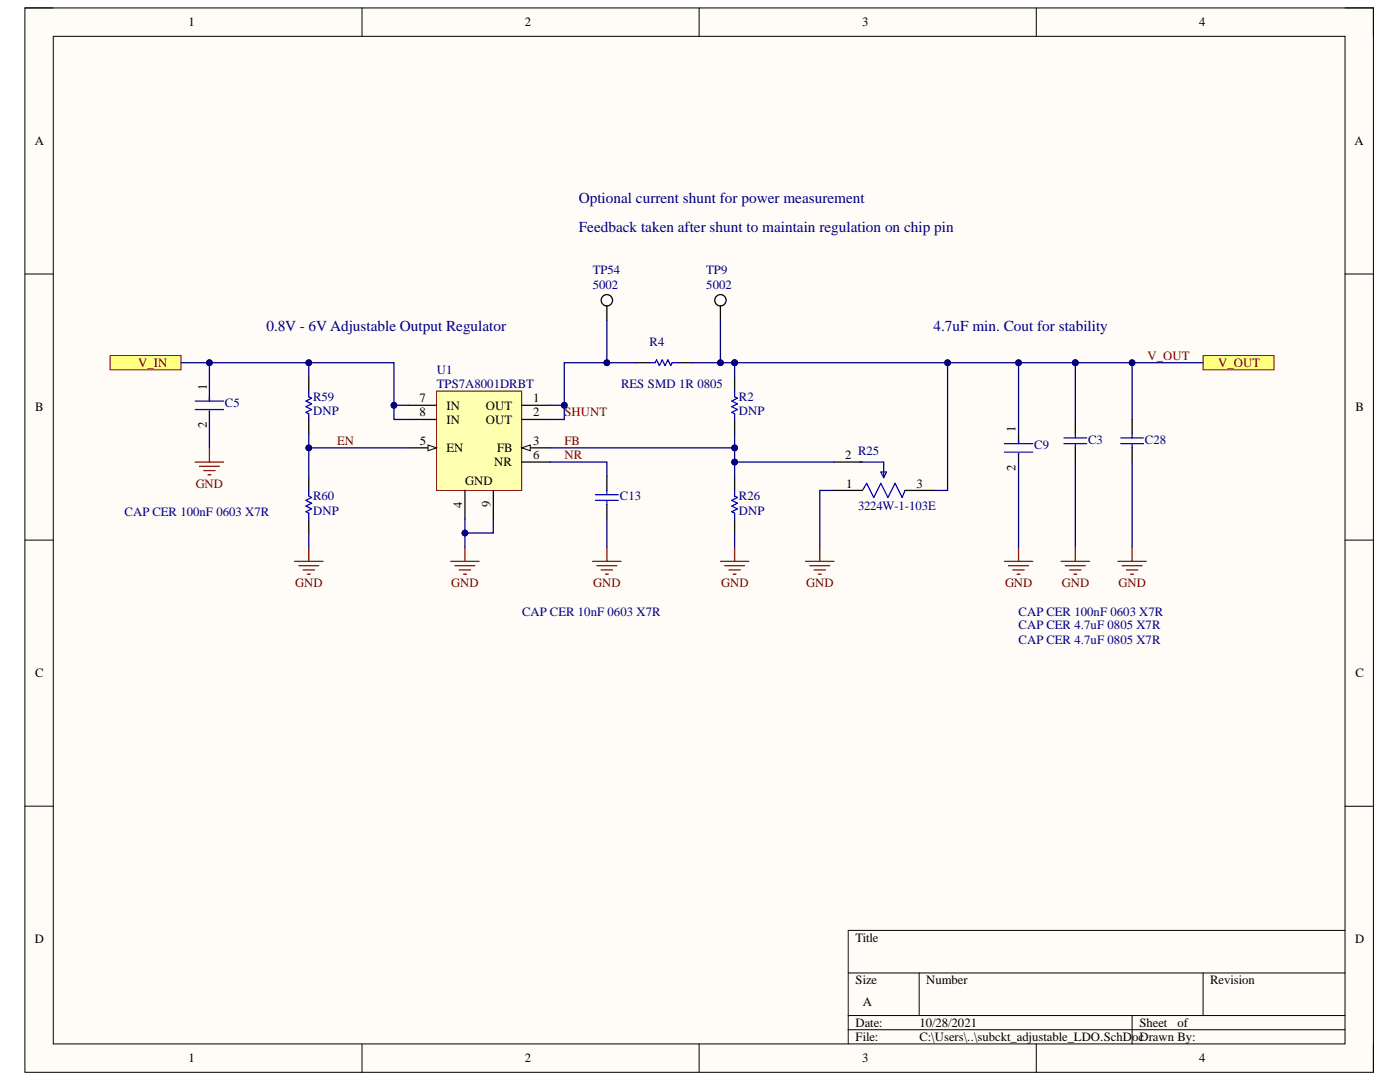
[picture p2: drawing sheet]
<svg xmlns="http://www.w3.org/2000/svg" width="279mm" height="216mm" viewBox="0 0 279 216" stroke-linecap="round" stroke-linejoin="round" font-family="sans-serif">
<path d="M5 1.6h269.1v212.4h-269.1z" fill-rule="evenodd" fill="#fffcf8"/>
<path d="M5 1.6h269.1v212.4h-269.1z" fill="none" stroke="#000" stroke-width=".2"/>
<path d="M10.6 7.2h257.8v201.1h-257.8z" fill-rule="evenodd" fill="#fffcf8"/>
<g fill="none" stroke="#000" stroke-width=".2">
<path d="M5 1.6h5.6M10.6 7.2h257.8v201.1h-257.8zM72.2 1.6v5.6M139.5 1.6v5.6M206.8 1.6v5.6M268.4 1.6h5.7v5.6M5 54.7h5.6M268.4 54.7h5.7M5 107.8h5.6M268.4 107.8h5.7M5 160.9h5.6M268.4 160.9h5.7"/>
<path d="M169.3 194.1h99.1M183.4 194.1v8.5M240.1 194.1v8.5M268.4 185.6h-99.1v22.7M72.2 208.3v5.7M139.5 208.3v5.7M169.3 202.6h99.1M169.3 205.5h99.1M206.8 208.3v5.7M225.9 202.6v5.7M274.1 208.3v5.7"/>
</g>
<path d="M87.1 78h17v19.9h-17z" fill-rule="evenodd" fill="#ffffb0"/>
<path d="M87.1 78h17v19.9h-17z" fill="none" stroke="#800000" stroke-width=".2"/>
<path d="M104.1 80.9h5.7M104.1 83.7h5.7M104.1 89.4h5.7" fill="none" stroke="#000" stroke-width=".25"/>
<path d="M104.1 89.4l1.7-.6v1.1z" fill="#f8fcff"/>
<path d="M104.1 89.4l1.7-.6v1.1z" fill="none" stroke="#000" stroke-width=".2"/>
<path d="M81.5 89.4h5.6M92.8 97.9v5.6" fill="none" stroke="#000" stroke-width=".25"/>
<path d="M85.4 88.8l1.7 .6-1.7 .5z" fill="#f8fcff"/>
<path d="M85.4 88.8l1.7 .6-1.7 .5z" fill="none" stroke="#000" stroke-width=".2"/>
<g fill="none" stroke="#000" stroke-width=".25">
<path d="M61.6 75.2v2.8M146.6 75.2v2.8M61.6 83.7v2.8M61.6 95v2.9M81.5 80.9h5.6M81.5 83.7h5.6M98.4 97.9v5.6M104.1 92.2h5.7M121.1 95v2.9M146.6 83.7v2.8M146.6 95v2.9M203.3 86.5v2"/>
<path d="M203.3 90.5v1.7M61.6 103.5v2.9M121.1 100.7v2.8M146.6 103.5v2.9"/>
</g>
<g fill="none" stroke="#800000" stroke-width=".25">
<path d="M58.8 112h5.7M59.6 112.9h4M60.5 113.7h2.3M61.3 114.6h.6M61.6 109.2v2.8M90 112h5.6M90.8 112.9h4M91.7 113.7h2.2M92.5 114.6h.6M92.8 109.2v2.8M118.3 112h5.6M119.1 112.9h4"/>
<path d="M120 113.7h2.2M120.8 114.6h.6M121.1 109.2v2.8M143.8 112h5.6M144.6 112.9h4M145.5 113.7h2.2M146.3 114.6h.6M146.6 109.2v2.8M160.8 112h5.6M161.6 112.9h4M162.5 113.7h2.2M163.3 114.6h.6"/>
<path d="M163.6 109.2v2.8"/>
</g>
<path d="M61.6 78v1.2l.6 .3-1.1 .5 1.1 .6-1.1 .6 1.1 .5-1.1 .6 .5 .3v1.1M146.6 78v1.2l.6 .3-1.2 .5 1.2 .6-1.2 .6 1.2 .5-1.2 .6 .6 .3v1.1M61.6 97.9v1.1l.6 .3-1.1 .5 1.1 .6-1.1 .6 1.1 .5-1.1 .6 .5 .3v1.1M118.9 99.8h4.5M118.9 98.7h4.5M121.1 97.9v.8M121.1 99.8v.9M146.6 97.9v1.1l.6 .3-1.2 .5 1.2 .6-1.2 .6 1.2 .5-1.2 .6 .6 .3v1.1M200.4 88.5h5.7M200.4 90.2h5.7M203.3 87.7v.8M203.3 90.5v.3" fill="none" stroke="#00f" stroke-width=".25"/>
<path d="M22 71h14.1v2.8h-14.1z" fill-rule="evenodd" fill="#ffff80"/>
<path d="M22 71h14.1v2.8h-14.1z" fill="none" stroke="#800000" stroke-width=".2"/>
<path d="M240.1 71h14.2v2.8h-14.2z" fill-rule="evenodd" fill="#ffff80"/>
<path d="M240.1 71h14.2v2.8h-14.2z" fill="none" stroke="#800000" stroke-width=".2"/>
<g fill="none" stroke="#800000" stroke-width=".25">
<path d="M39 92.2h5.6M39.8 93h4M40.7 93.9h2.2M41.5 94.7h.6M41.8 89.4v2.8M200.4 112h5.7M201.3 112.9h4M202.1 113.7h2.3M203 114.6h.5M203.3 109.2v2.8M211.8 112h5.6M212.6 112.9h4"/>
<path d="M213.5 113.7h2.2M214.3 114.6h.6M214.6 109.2v2.8"/>
</g>
<path d="M41.8 78v2M41.8 82v1.7M214.6 83.7v2.8M214.6 89.4v2.8" fill="none" stroke="#000" stroke-width=".25"/>
<path d="M41.8 79.2v.8M39 80h5.6M39 81.7h5.6M41.8 82v.3M212.3 88.5h4.6M212.3 87.4h4.6M214.6 86.5v.9M214.6 88.5v.9" fill="none" stroke="#00f" stroke-width=".25"/>
<circle cx="143.8" cy="59.9" r="1.13" fill="#fff"/>
<g fill="none" stroke="#000" stroke-width=".25">
<path d="M126.8 72.4h2.8M135.3 72.4h2.8M143.8 61v2.9"/>
<circle cx="143.8" cy="59.9" r="1.13"/>
</g>
<path d="M129.6 72.4h1.1l.3-.6 .6 1.1 .6-1.1 .5 1.1 .6-1.1 .6 1.1 .2-.5h1.2" fill="none" stroke="#00f" stroke-width=".25"/>
<circle cx="121.1" cy="59.9" r="1.13" fill="#fff"/>
<g fill="none" stroke="#000" stroke-width=".25">
<path d="M121.1 61v2.9M166.4 97.9h5.7M166.4 92.2h5.7M180.6 97.9h5.7M225.9 83.7v2.8M225.9 89.4v2.8"/>
<circle cx="121.1" cy="59.9" r="1.13"/>
</g>
<path d="M171.5 92.2h4.9v3.1M172.1 97.9l.9-1.5 1.4 2.9 1.4-2.9 1.4 2.9 1.4-2.9 1.4 2.9 .6-1.4M175.8 94.2h1.1l-.5 1.1zM223.7 88.5h4.5M223.7 87.4h4.5M225.9 86.5v.9M225.9 88.5v.9" fill="none" stroke="#00f" stroke-width=".25"/>
<path d="M223.1 112h5.7M223.9 112.9h4M224.8 113.7h2.3M225.7 114.6h.5M225.9 109.2v2.8" fill="none" stroke="#800000" stroke-width=".25"/>
<path d="M36.1 72.4h42.5v8.5M214.6 92.2v17" fill="none" stroke="#000080" stroke-width=".25"/>
<circle cx="78.6" cy="80.9" r=".57" fill="#000080"/>
<circle cx="78.6" cy="80.9" r=".57" fill="none" stroke="#000080" stroke-width=".2"/>
<circle cx="61.6" cy="72.4" r=".57" fill="#000080"/>
<circle cx="61.6" cy="72.4" r=".57" fill="none" stroke="#000080" stroke-width=".2"/>
<circle cx="41.8" cy="72.4" r=".57" fill="#000080"/>
<circle cx="41.8" cy="72.4" r=".57" fill="none" stroke="#000080" stroke-width=".2"/>
<path d="M61.6 89.4h19.9" fill="none" stroke="#000080" stroke-width=".25"/>
<circle cx="61.6" cy="89.4" r=".57" fill="#000080"/>
<circle cx="61.6" cy="89.4" r=".57" fill="none" stroke="#000080" stroke-width=".2"/>
<path d="M81.5 80.9h-2.9v2.8h2.9" fill="none" stroke="#000080" stroke-width=".25"/>
<circle cx="78.6" cy="80.9" r=".57" fill="#000080"/>
<circle cx="78.6" cy="80.9" r=".57" fill="none" stroke="#000080" stroke-width=".2"/>
<path d="M98.4 103.5v2.9h-5.6" fill="none" stroke="#000080" stroke-width=".25"/>
<circle cx="92.8" cy="106.4" r=".57" fill="#000080"/>
<circle cx="92.8" cy="106.4" r=".57" fill="none" stroke="#000080" stroke-width=".2"/>
<path d="M109.8 92.2h11.3v2.8M109.8 89.4h36.8" fill="none" stroke="#000080" stroke-width=".25"/>
<circle cx="146.6" cy="89.4" r=".57" fill="#000080"/>
<circle cx="146.6" cy="89.4" r=".57" fill="none" stroke="#000080" stroke-width=".2"/>
<path d="M126.8 72.4h-14.2v11.3h-2.8" fill="none" stroke="#000080" stroke-width=".25"/>
<circle cx="112.6" cy="80.9" r=".57" fill="#000080"/>
<circle cx="112.6" cy="80.9" r=".57" fill="none" stroke="#000080" stroke-width=".2"/>
<circle cx="121.1" cy="72.4" r=".57" fill="#000080"/>
<circle cx="121.1" cy="72.4" r=".57" fill="none" stroke="#000080" stroke-width=".2"/>
<path d="M109.8 80.9h2.8" fill="none" stroke="#000080" stroke-width=".25"/>
<circle cx="112.6" cy="80.9" r=".57" fill="#000080"/>
<circle cx="112.6" cy="80.9" r=".57" fill="none" stroke="#000080" stroke-width=".2"/>
<path d="M41.8 72.4v5.6M41.8 83.7v5.7" fill="none" stroke="#000080" stroke-width=".25"/>
<circle cx="41.8" cy="72.4" r=".57" fill="#000080"/>
<circle cx="41.8" cy="72.4" r=".57" fill="none" stroke="#000080" stroke-width=".2"/>
<path d="M61.6 86.5v8.5M61.6 106.4v2.8" fill="none" stroke="#000080" stroke-width=".25"/>
<circle cx="61.6" cy="89.4" r=".57" fill="#000080"/>
<circle cx="61.6" cy="89.4" r=".57" fill="none" stroke="#000080" stroke-width=".2"/>
<path d="M61.6 72.4v2.8" fill="none" stroke="#000080" stroke-width=".25"/>
<circle cx="61.6" cy="72.4" r=".57" fill="#000080"/>
<circle cx="61.6" cy="72.4" r=".57" fill="none" stroke="#000080" stroke-width=".2"/>
<path d="M92.8 103.5v5.7" fill="none" stroke="#000080" stroke-width=".25"/>
<circle cx="92.8" cy="106.4" r=".57" fill="#000080"/>
<circle cx="92.8" cy="106.4" r=".57" fill="none" stroke="#000080" stroke-width=".2"/>
<path d="M121.1 63.9v8.5M121.1 103.5v5.7" fill="none" stroke="#000080" stroke-width=".25"/>
<circle cx="121.1" cy="72.4" r=".57" fill="#000080"/>
<circle cx="121.1" cy="72.4" r=".57" fill="none" stroke="#000080" stroke-width=".2"/>
<path d="M143.8 63.9v8.5" fill="none" stroke="#000080" stroke-width=".25"/>
<circle cx="143.8" cy="72.4" r=".57" fill="#000080"/>
<circle cx="143.8" cy="72.4" r=".57" fill="none" stroke="#000080" stroke-width=".2"/>
<path d="M146.6 72.4v2.8M146.6 106.4v2.8" fill="none" stroke="#000080" stroke-width=".25"/>
<circle cx="146.6" cy="72.4" r=".57" fill="#000080"/>
<circle cx="146.6" cy="72.4" r=".57" fill="none" stroke="#000080" stroke-width=".2"/>
<path d="M214.6 72.4v11.3M203.3 92.2v17" fill="none" stroke="#000080" stroke-width=".25"/>
<circle cx="214.6" cy="72.4" r=".57" fill="#000080"/>
<circle cx="214.6" cy="72.4" r=".57" fill="none" stroke="#000080" stroke-width=".2"/>
<path d="M225.9 72.4v11.3M225.9 92.2v17" fill="none" stroke="#000080" stroke-width=".25"/>
<circle cx="225.9" cy="72.4" r=".57" fill="#000080"/>
<circle cx="225.9" cy="72.4" r=".57" fill="none" stroke="#000080" stroke-width=".2"/>
<path d="M214.6 72.4h25.5" fill="none" stroke="#000080" stroke-width=".25"/>
<circle cx="214.6" cy="72.4" r=".57" fill="#000080"/>
<circle cx="214.6" cy="72.4" r=".57" fill="none" stroke="#000080" stroke-width=".2"/>
<circle cx="225.9" cy="72.4" r=".57" fill="#000080"/>
<circle cx="225.9" cy="72.4" r=".57" fill="none" stroke="#000080" stroke-width=".2"/>
<path d="M203.3 72.4v14.1" fill="none" stroke="#000080" stroke-width=".25"/>
<circle cx="203.3" cy="72.4" r=".57" fill="#000080"/>
<circle cx="203.3" cy="72.4" r=".57" fill="none" stroke="#000080" stroke-width=".2"/>
<path d="M138.1 72.4h8.5" fill="none" stroke="#000080" stroke-width=".25"/>
<circle cx="143.8" cy="72.4" r=".57" fill="#000080"/>
<circle cx="143.8" cy="72.4" r=".57" fill="none" stroke="#000080" stroke-width=".2"/>
<circle cx="146.6" cy="72.4" r=".57" fill="#000080"/>
<circle cx="146.6" cy="72.4" r=".57" fill="none" stroke="#000080" stroke-width=".2"/>
<path d="M146.6 86.5v8.5" fill="none" stroke="#000080" stroke-width=".25"/>
<circle cx="146.6" cy="92.2" r=".57" fill="#000080"/>
<circle cx="146.6" cy="92.2" r=".57" fill="none" stroke="#000080" stroke-width=".2"/>
<circle cx="146.6" cy="89.4" r=".57" fill="#000080"/>
<circle cx="146.6" cy="89.4" r=".57" fill="none" stroke="#000080" stroke-width=".2"/>
<path d="M146.6 72.4h68" fill="none" stroke="#000080" stroke-width=".25"/>
<circle cx="146.6" cy="72.4" r=".57" fill="#000080"/>
<circle cx="146.6" cy="72.4" r=".57" fill="none" stroke="#000080" stroke-width=".2"/>
<circle cx="189.1" cy="72.4" r=".57" fill="#000080"/>
<circle cx="189.1" cy="72.4" r=".57" fill="none" stroke="#000080" stroke-width=".2"/>
<circle cx="203.3" cy="72.4" r=".57" fill="#000080"/>
<circle cx="203.3" cy="72.4" r=".57" fill="none" stroke="#000080" stroke-width=".2"/>
<circle cx="214.6" cy="72.4" r=".57" fill="#000080"/>
<circle cx="214.6" cy="72.4" r=".57" fill="none" stroke="#000080" stroke-width=".2"/>
<path d="M146.6 92.2h19.8M166.4 97.9h-2.8v11.3" fill="none" stroke="#000080" stroke-width=".25"/>
<circle cx="146.6" cy="92.2" r=".57" fill="#000080"/>
<circle cx="146.6" cy="92.2" r=".57" fill="none" stroke="#000080" stroke-width=".2"/>
<path d="M189.1 72.4v25.5h-2.8" fill="none" stroke="#000080" stroke-width=".25"/>
<circle cx="189.1" cy="72.4" r=".57" fill="#000080"/>
<circle cx="189.1" cy="72.4" r=".57" fill="none" stroke="#000080" stroke-width=".2"/>
<g font-size="3" fill="#000080">
<text x="115.5" y="40.6">Optional current shunt for power measurement</text>
<text x="115.5" y="46.2">Feedback taken after shunt to maintain regulation on chip pin</text>
<text x="53.2" y="66">0.8V - 6V Adjustable Output Regulator</text>
<text x="186.3" y="66">4.7uF min. Cout for stability</text>
</g>
<g font-size="2.5">
<text x="37.6" y="5.2">1</text>
<text x="104.8" y="5.2">2</text>
<text x="172.1" y="5.2">3</text>
<text x="239.3" y="5.2">4</text>
<text x="6.9" y="29">A</text>
<text x="270.3" y="29">A</text>
<text x="41.3" y="77.8" transform="rotate(-90 41.3 77.8)">1</text>
<text x="7" y="82.1">B</text>
<text x="83.7" y="80.3">7</text>
<text x="83.7" y="83.1">8</text>
<text x="89.1" y="81.7">IN</text>
<text x="97" y="81.7">OUT</text>
<text x="106.4" y="80.3">1</text>
<text x="106.4" y="83.1">2</text>
<text x="270.5" y="82.1">B</text>
<text x="41.3" y="85.5" transform="rotate(-90 41.3 85.5)">2</text>
<text x="83.8" y="88.8">5</text>
<text x="89.1" y="84.5">IN</text>
<text x="97" y="84.5">OUT</text>
<text x="106.4" y="88.8">3</text>
<text x="202.7" y="86.2" transform="rotate(-90 202.7 86.2)">1</text>
<text x="89.1" y="90.2">EN</text>
<text x="98.6" y="93.1">NR</text>
<text x="99.2" y="90.2">FB</text>
<text x="106.4" y="91.6">6</text>
<text x="168.7" y="91.6">2</text>
<text x="202.7" y="93.9" transform="rotate(-90 202.7 93.9)">2</text>
<text x="92.3" y="101.3" transform="rotate(-90 92.3 101.3)">4</text>
<text x="92.8" y="96.7">GND</text>
<text x="97.9" y="101.3" transform="rotate(-90 97.9 101.3)">9</text>
<text x="168.9" y="97.3">1</text>
<text x="182.9" y="97.3">3</text>
<text x="7" y="135.2">C</text>
<text x="270.5" y="135.2">C</text>
<text x="6.9" y="188.2">D</text>
<text x="170.7" y="187.9">Title</text>
<text x="270.4" y="188.2">D</text>
<text x="170.7" y="196.4">Size</text>
<text x="184.9" y="196.4">Number</text>
<text x="241.5" y="196.4">Revision</text>
<text x="172.2" y="200.7">A</text>
<text x="170.7" y="204.9">Date:</text>
<text x="170.7" y="207.8">File:</text>
<text x="183.5" y="204.9">10/28/2021</text>
<text x="183.5" y="207.8">C:\Users\..\subckt_adjustable_LDO.SchDocDrawn By:</text>
<text x="227.4" y="204.9">Sheet</text>
<text x="235" y="204.9">of</text>
<text x="37.6" y="212">1</text>
<text x="104.8" y="212">2</text>
<text x="172.1" y="212">3</text>
<text x="239.3" y="212">4</text>
</g>
<g font-size="2.5" fill="#000080">
<text x="118.3" y="54.8">TP54</text>
<text x="118.3" y="57.6">5002</text>
<text x="141" y="54.8">TP9</text>
<text x="141" y="57.6">5002</text>
<text x="129.6" y="69">R4</text>
<text x="87.2" y="74.6">U1</text>
<text x="87.2" y="77.4">TPS7A8001DRBT</text>
<text x="124" y="77.4">RES SMD 1R 0805</text>
<text x="44.9" y="81.1">C5</text>
<text x="62.5" y="80">R59</text>
<text x="62.5" y="82.8">DNP</text>
<text x="147.5" y="80">R2</text>
<text x="147.5" y="82.8">DNP</text>
<text x="206.4" y="89.7">C9</text>
<text x="217.2" y="88.5">C3</text>
<text x="228.5" y="88.5">C28</text>
<text x="171.2" y="90.8">R25</text>
<text x="62.5" y="99.8">R60</text>
<text x="123.7" y="99.8">C13</text>
<text x="147.5" y="99.8">R26</text>
<text x="171.2" y="101.9">3224W-1-103E</text>
<text x="24.9" y="103">CAP CER 100nF 0603 X7R</text>
<text x="62.5" y="102.7">DNP</text>
<text x="147.5" y="102.7">DNP</text>
<text x="104.2" y="122.8">CAP CER 10nF 0603 X7R</text>
<text x="203.3" y="122.8">CAP CER 100nF 0603 X7R</text>
<text x="203.3" y="125.6">CAP CER 4.7uF 0805 X7R</text>
<text x="203.3" y="128.5">CAP CER 4.7uF 0805 X7R</text>
</g>
<g font-size="2.5" fill="#800000">
<text x="229" y="71.8">V_OUT</text>
<text x="27.6" y="73.2">V_IN</text>
<text x="243.1" y="73.2">V_OUT</text>
<text x="112.6" y="83.1">SHUNT</text>
<text x="67.3" y="88.8">EN</text>
<text x="112.6" y="88.8">FB</text>
<text x="112.6" y="91.6">NR</text>
<text x="39.1" y="97.3">GND</text>
<text x="58.9" y="117.2">GND</text>
<text x="90.1" y="117.2">GND</text>
<text x="118.4" y="117.2">GND</text>
<text x="143.9" y="117.2">GND</text>
<text x="160.9" y="117.2">GND</text>
<text x="200.6" y="117.2">GND</text>
<text x="211.9" y="117.2">GND</text>
<text x="223.2" y="117.2">GND</text>
</g>
</svg>
